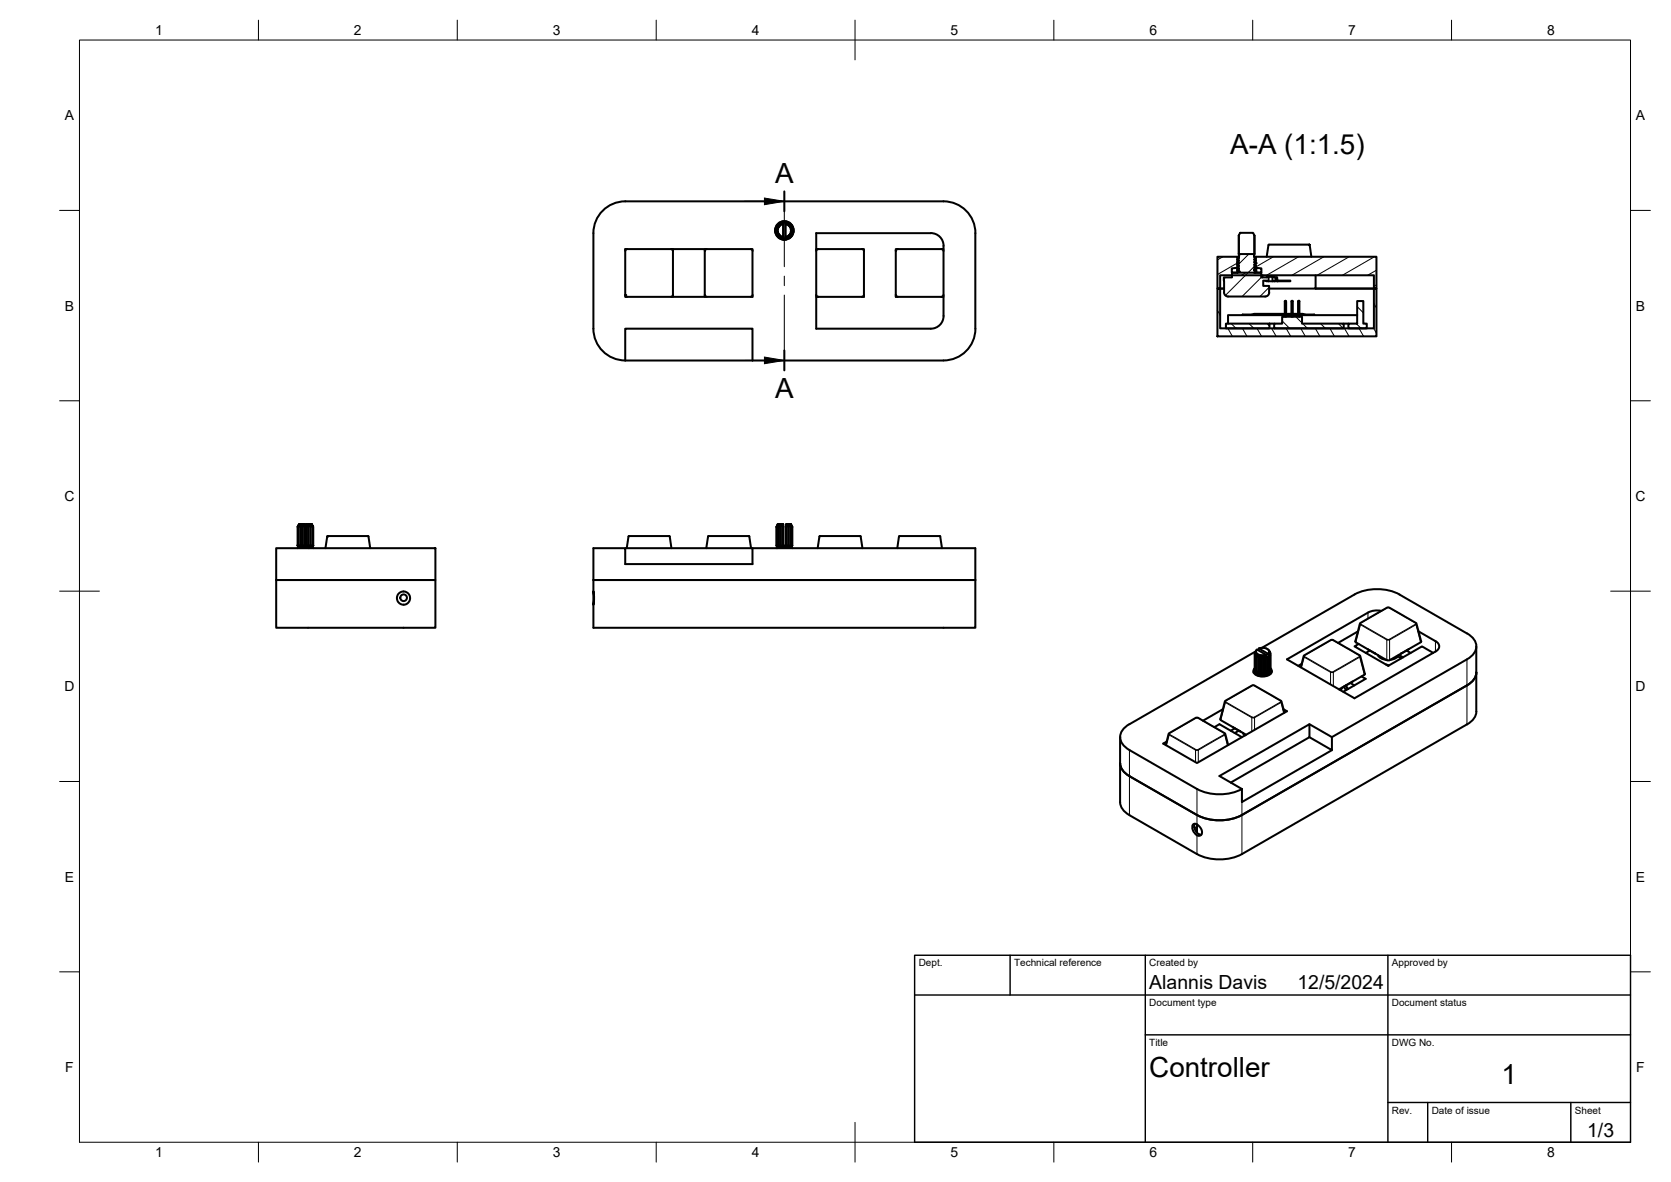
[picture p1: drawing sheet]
<svg xmlns="http://www.w3.org/2000/svg" width="420mm" height="297mm" viewBox="0 0 420 297" stroke-linecap="round" stroke-linejoin="round" font-family="sans-serif">
<!-- layer: Visible -->
<g fill="none" stroke="#000" stroke-width=".51">
<path d="M195.4 58.8l-.2-.9 .2-1 .6-.7 1-.4 1.2 .2 .8 .6 .4 1v1a2.25 2.25 0 0 1-2.4 1.6M195.6 58.2a.3 .3 0 0 0-.3 .4 .3 .3 0 0 0 .5 .2 .3 .3 0 0 0-.1 .4 .3 .3 0 0 0 .5 0M195.6 57.6a.29 .29 0 0 0-.4 .3 .29 .29 0 0 0 .4 .3M195.6 58.2l.6 1M195.6 57.6v.6M196.2 56.6a.3 .3 0 0 1 0-.4 .3 .3 0 0 1 .5 .2l.2-.4v3.9a.36 .36 0 0 0-.2-.4 .36 .36 0 0 0-.5 .2v-.5M196.2 56.6a.3 .3 0 0 0-.5 0 .3 .3 0 0 0 .1 .5 .3 .3 0 0 0-.5 .2 .3 .3 0 0 0 .3 .3M196.2 59.2l.7 .4M196.2 56.7l-.6 .9M196.9 56.3l-.7 .4M197.6 56.3l.2 .1M197.8 56.4l-.2-.4v3.9a.36 .36 0 0 1 .2-.4 .36 .36 0 0 1 .4 .2l.1-.5"/>
<path d="M197.8 56.4a.3 .3 0 0 1 .4-.2 .3 .3 0 0 1 .1 .4M197.8 56.4l.5 .3M198.3 56.7l.4 .4 .2 .7-.2 .8-.4 .6M198.3 59.2l-.7 .4M198.3 56.6a.3 .3 0 0 1 .4 0 .3 .3 0 0 1 0 .5 .3 .3 0 0 1 .4 .2 .3 .3 0 0 1-.2 .3 .29 .29 0 0 1 .3 .3 .29 .29 0 0 1-.3 .3 .3 .3 0 0 1 .2 .4 .3 .3 0 0 1-.4 .2 .3 .3 0 0 1 0 .4 .3 .3 0 0 1-.4 0M199 58.9l-.4 .6-.7 .5-.9 .2-.7-.2-.6-.4-.6-.9-.2-.9 .2-.8 .6-.8 .9-.5h1.2l.8 .4 .7 .9 .2 .8-.1 .8-.4 .8M205.2 58.6h28.9a3.2 3.2 0 0 1 3.1 3.2l.1 17.6a3.2 3.2 0 0 1-3.2 3.2h-28.9zM245.2 58.6v24M245.3 58.6a8 8 0 0 0-8.1-8h-80a8 8 0 0 0-8 8v24a8 8 0 0 0 8 8M311.5 59.2l.3-.7h3.3l.3 .7M311.5 59.1v4.7M315.4 59.1v4.7"/>
<path d="M157.2 62.6h32v12h-32zM157.2 74.1l.1 .2 .4 .3M157.3 74.5v.1M157.7 62.6l-.2 .1-.3 .4M168.7 62.6l.3 .1 .2 .4M169.1 62.7h.1M169.2 62.6v12M169.2 74.1l-.2 .4-.3 .1M177.2 62.6v12M177.2 74.1l.1 .2 .4 .3M177.7 62.6l-.4 .2-.1 .3M188.7 62.6l.3 .1 .2 .4"/>
<path d="M189.2 74.1l-.2 .4-.3 .1M205.2 74.1l.3 .4 .2 .1M205.2 62.6h11.5M205.7 62.6l-.2 .1-.3 .4M216.7 62.6h.5v12h-12M216.8 62.6l.4 .2v.3M217.2 74.1l-.2 .4-.2 .1M225.2 74.1l.1 .2 .4 .3M225.7 62.6h-.5v12h12M225.7 62.6h11.5M225.7 62.6l-.4 .2-.1 .3M236.8 62.6l.4 .2v.3"/>
<path d="M237.2 74.1l-.2 .4-.2 .1M306.1 64.5h5v4h4.7v-4h30.3v8h-.6v-3.3h-38.7v3.3h-.7zM306.1 72.5h.7v10h38.7v-10h.6v12h-40zM306.8 72.5h1M307.8 73.5a1.01 1.01 0 0 0 1 1h9.3a1.01 1.01 0 0 0 1-1M309.7 67.4l1.6-.1 .2 .3-.4 .3 .4 .3-.4 .3h-1.4zM311.1 64.5h.3M311.1 66.6h.1M311.1 65.2h.1M311.1 67.2l.2 .1M311.1 65.9l.4 .2M311.1 65.2l.4 .3"/>
<path d="M311.2 66.6l.3 .2M311.3 64.7l.2 .1M315.3 78.9h7.7M315.3 78.9l-.5 .1M315.4 64.6l.3 .2M315.4 65.2l.3 .3M315.4 66.6l.3 .2M315.4 67.3h.1M315.4 65.9l.3 .2M315.4 67.3l1.8 .1v1.1h-1.8l.3-.3-.3-.3 .3-.4zM315.4 64.5h.4M317.5 69.2v.5"/>
<path d="M318.5 64.5l.6-3h10.1l.5 3M318.6 69.6h1.7M318.6 69.5l-.1 .2h-1.4v-1.2h-1.7l.3-.3-.3-.3 .3-.3-.3-.3 .3-.4-.3-.3 .3-.4-.3-.3 .3-.3-.3-.4 .3-.3-.3-.3v-.8h-4l.2 .6-.3 .3 .2 .2-.4 .3 .4 .4-.4 .3 .4 .4-.4 .3 .4 .3-.4 .3 .4 .4-.4 .3 .4 .3-.4 .3h-1.3v1.2h-2.1l.1 3.8M318.8 69.5l.2 .2v1l-1.4-.2v1.3h1.5v1.7M319 70.7h1M320.1 69.5l-.1 .2v1l.8-.2v-.8l-.5-.2M320.4 70.7h.9M320.8 69.7h.3v.7M321.3 70.5h3.1v.2h-3.1M321.3 70.5l-.2-.8h-.1v.8l.3 .2M323 79.6v-3.9h.4v3.9M323 75.7l.1-.1 .3 .1"/>
<path d="M323 79h-10.6v.2M323 78.9h-7.7M323 79.2h-14.2v2.1M323.4 78.9h1.3M323.4 79h1.3M323.4 79.2h1.3M324.7 79.6v-3.9h.4v3.9M324.7 75.7l.1-.1 .3 .1M325.1 78.9h1.3M325.1 79h1.3M325.1 79.2h1.3M326.4 75.7v3.9"/>
<path d="M326.5 75.6l.2 .1h-.3zM326.7 78.9h.9M326.7 79h3.8v.2M326.7 75.7v3.9M326.7 79.2h14.5M327.6 78.9l.5 .1M329.2 61.5l.1 .1M330.8 72.5h14.7M330.8 69.2v3.3h-11.7M341.2 75.7h1.6v5.6h.9v1.2h-4.7v-1.2h2.2zM157.2 90.6v-8h32v8M245.3 82.6a8 8 0 0 1-8.1 8h-80"/>
<path d="M308.3 81.3h10.9v1.2h-10.9zM319.2 81.3h1.2M320.4 81.3h2v-1.7h5v1.7h10.5v1.2h-17.5zM337.9 81.3h1.1M69.4 137.8h40.1v8h-40.1zM74.8 137.1h.1M74.8 137.1l.1 .1M74.8 137.1h4M74.8 132.4v4.7M74.9 137.2h3.8M74.9 137.6h3.8M74.9 137.2v.4"/>
<path d="M74.9 137.6l-.1 .2M75.1 132.4v4.7M75.2 131.7l-.4 .7zM75.2 131.7h.3l-.4 .7zM75.5 131.7h.4l-.4 .7zM75.5 132.4v4.7M75.9 131.7h.6l-.4 .7zM75.9 131.7v5.4M76.1 132.4v4.7M76.5 131.7h.6l-.3 .7zM76.5 131.7v5.4M76.8 132.4v4.7"/>
<path d="M77.1 131.7h.5l-.1 .7zM77.1 131.7v5.4M77.5 132.4v4.7M77.6 131.7h.5v.7zM77.6 131.7v5.4M77.7 137.8h.1M78.1 131.7h.3l.1 .7zM78.1 132.4v4.7M78.4 131.7l.4 .7zM78.5 132.4v4.7M78.7 137.2v.4M78.7 137.6l.1 .2"/>
<path d="M78.8 132.4v4.7M78.8 137.1l-.1 .1M81.8 137.8l.6-3.1h10.1l.6 3.1M157.2 137.8h32v4h-32v-4h-8v8M157.6 137.8l.6-3.1h10.1l.5 3.1M188.4 134.8l.4 3M188.4 134.8l-10.2-.1-.6 3.1M189.2 137.8h56v8M195.2 132.4v4.7M195.2 137.1l.1 .1M195.3 137.2h3.8M195.3 137.6h3.8"/>
<path d="M195.3 132.4v4.7M195.3 137.2v.4M195.3 137.6l-.1 .2M195.4 137.8h.1M195.6 131.7l-.4 .7zM195.6 131.7h.2l-.5 .7zM195.7 132.4v4.7M195.8 131.7h.4l-.5 .7zM196.2 131.7h.5l-.5 .7zM196.2 131.7v5.4M196.2 132.4v4.7M196.7 131.7h.2v.7z"/>
<path d="M196.7 131.7v5.4M196.9 132.4v4.7h2.3M196.9 132.4v4.7h-1.7M197.5 132.4v4.7M197.8 131.7h.5l-.1 .7zM197.8 131.7h-.3l.1 .7 .2-.7v5.4M198.2 132.4v4.7M198.3 131.7a.4 .4 0 0 1 .4 .2 .4 .4 0 0 1 0 .4zM198.3 131.7v5.4M198.7 131.7h.2l.2 .7zM198.8 132.4v4.7M198.9 131.7l.3 .7"/>
<path d="M199.1 132.4v4.7M199.1 137.2v.4M199.1 137.6l.1 .2M199.2 132.4v4.7M199.2 137.1l-.1 .1M205.6 137.8l.6-3.1h10.1l.6 3.1M225.6 137.8l.6-3.1h10.1l.6 3.1M69.4 145.8h40.1v12h-40.1zM100.2 149.2a1.66 1.66 0 0 1 2.2-.2l.6 .6 .1 .7-.1 .6-.6 .8a1.66 1.66 0 0 1-2.2-.3 1.66 1.66 0 0 1 0-2.2zM149.2 145.8h96M149.2 145.8l.2 4-.2 2.2v-3.4M245.2 145.8v12h-96v-5.8"/>
<path d="M341.4 158.7l-5 2.9M347.3 153.5l-1.8-.1-1.5 .6-20.4 11.7 17 9.8 20.3-11.8a1.38 1.38 0 0 0 1-1.3 1.38 1.38 0 0 0-1-1.3l-4.2-2.4M307.5 178.2l-5 2.9M315.4 168.6l-.2 .4M315.5 164.4v3.8M315.5 168.2l.2 .1M315.5 168.2l.2 .4M315.5 168v.2M315.5 168a1.13 1.13 0 0 0-.2 1.2 1.13 1.13 0 0 0 1.1 .7 2.69 2.69 0 0 0 3.4-1.2l-.3-.7M315.5 168.3v.8l.8 .6a3.2 3.2 0 0 0 3.1-.7v-.6M315.5 164v.3M315.6 168.6a2.14 2.14 0 0 0 3.7 0"/>
<path d="M315.7 168.6l.4 .3M315.7 164.8v3.8M315.7 168.6l.3 .1M315.7 169.3l1.2 .6h1l.8-.3M315.7 163.7l-31.7 18.3a3.5 3.5 0 0 0-2 4.6l1.1 1.3 .9 .6M315.8 163.7l-.3 .7 .3-.4M315.8 163.7l.1 .3M315.8 163.7l.3-.5 2.3 1.4M315.8 164l-.1 .8 .4-.5M315.9 164l.2 .3M315.9 163.4l-.4 .6 .3-.3M316 165.1v3.9"/>
<path d="M316 168.9l.1 .1M316.1 168.9l.5 .3M316.1 164.3l-.1 .8 .5-.5M316.1 164.3l.4 .3M316.1 169a2.96 2.96 0 0 0 2.7 0M316.3 163.4l.2-.4 2.4 1.3M316.3 163.4h.1M316.5 164.6l.1 .8 .4-.7M316.5 164.6l.1 4.6v-3.8M316.5 168.9l-.5 .1M316.5 164.6l.9 .1 .8-.1M316.6 163a2.22 2.22 0 0 1 2.5 .5"/>
<path d="M316.6 169.2l.7 .1M317 164.7l.3 .8 .3-.8M317 164.7v4.4l.3 .2v-3.8M317 169.1l-.4 .1M317.3 162.8l23.3-13.4a12.5 12.5 0 0 1 11.3 0l17 9.8a3.5 3.5 0 0 1 1.9 4.6l-1.1 1.3-.8 .6-34 19.5M317.6 164.7v4.4l.4 .2M317.6 169.1l-.3 .2M318 165.4v3.9l.2-.3M318.2 164.6l-.2 .8-.4-.7M318.2 164.6v4.4l.4 .1M318.4 164.6h-.2M318.4 164.6l.2 .7-.4-.7"/>
<path d="M318.6 165.3v3.8M318.6 169.1l-1.3 .2M318.6 165.2v3.9M318.6 169.1h.1M318.9 168.9l-.1 .1M319 164.2l-.1 .1M319 164.2l.1 .8-.2-.7M319 163.4l.2 .3M319.1 163.5l.2 .4M319.1 163.5l.3 .7-.3-.3M319.1 163.5v.3M319.1 165v3.8l-.5-.3"/>
<path d="M319.1 168.8l-.5 .3M319.1 165v3.8M319.1 163.8l-.1 .4M319.1 163.9l.3 .7-.4-.4M319.4 168.4l-.3 .4M319.4 164.6v3.8l-.3 .1M319.4 168.4l.2 .4-.2 .6M319.4 164.2v3.9M319.4 168.3l.4 .6M319.5 168l-.1 .4M322.7 178.2l.9 .5-22.6 13.1-8.5-4.9 .8-.5M323 179.1l-.9-3-6.7-3.8-.4-.1-7 4-1.2 4.5 .2 .3"/>
<path d="M327.1 167.7l.8-3 6.8-3.9h.3l7 4 1.2 4.5M327.3 166.8l-.9 .5M337.5 172.7l-.5 .7M337.9 172.5l.6 .9M338.1 172.4h.1M338.4 172.3l.5 .9M338.4 172.3l.6 .8M339.5 171.6l1.1 .6M340 171.3l-1.8 1.1M340.9 161.4l7.8 4.5M340.9 161.4l-.1-.2 1.2-4.6 7-4 .3 .1 6.8 3.9 1.3 4.6-.2 .2M341.6 161.8l-1 .6 8.5 4.9 8.4-4.9 2.9 1.7"/>
<path d="M342.3 170l1.1 .6-5.6 3.2M343 169.6l-6.3 3.6M343.2 169.3l-.1 .3M343.9 163.1l1.9 1.2M344.4 163.5l-1 .6M345.8 164.2h.1M346.4 164.6a2.29 2.29 0 0 0 2.2 1.2M348.4 167l.8 .2M348.7 165.9h.7M351.5 165l.8 .4M352.3 164.2v.1M352.8 165.2l-1.1-.6a2.29 2.29 0 0 1-2.2 1.2"/>
<path d="M353.7 163.5l1 .6M354.2 163.1l-1.9 1.1M357.2 161.4l-7.8 4.5M371.2 162.4v16.4a3.9 3.9 0 0 1-2.3 3.2l-56.6 32.6M371.2 169a3.9 3.9 0 0 1-2.3 3.2l-56.6 32.6a12.6 12.6 0 0 1-11.3 0l-17-9.7-1.6-1.3a3.1 3.1 0 0 1-.8-2M281.6 185.2v16.4a3.9 3.9 0 0 0 2.4 3.2l17 9.8M284 188.5l17 9.8a12.6 12.6 0 0 0 11.3 0M293.1 187.2l.8-2.9 6.9-4 .5 .1 6.7 3.9 .8 2.9M305.3 182.7l1.3-.7 5.7 3.3M307 181l6.3 3.6M309.5 196.7l19.7-11.4v-3.3l-22.6 13 5.7 3.3M310 182.7l1.8 1.1"/>
<path d="M310.5 183l-1 .6M311.5 183.6l-1 .6M311.8 183.8h.1M312.5 184.1l.5 .7M329.2 182l5.7 3.2v3.3l-5.7-3.2M334.9 188.5l-22.6 13.1v-3.3M299.9 207.3a1.27 1.27 0 0 1 1.6 .4l.6 .7 .1 .9-.3 .6-.7 .1a2.28 2.28 0 0 1-1.3-2.7zM300.2 207.8l.8 .4M300.4 207a2.01 2.01 0 0 0 1.4 2.8h.2M300.9 209.2h.1M301 214.6a12.6 12.6 0 0 0 11.3 0M301 207.2v2.1"/>
<circle cx="197.2" cy="57.9" r="2.34"/>
<circle cx="197.2" cy="57.9" r="2"/>
<circle cx="101.5" cy="150.2" r=".84"/>
</g>
<g fill="#000">
<circle cx="157.2" cy="74.1" r=".25"/>
<circle cx="311.1" cy="67.2" r=".25"/>
<circle cx="311.1" cy="65.9" r=".25"/>
<circle cx="311.1" cy="67.9" r=".25"/>
<circle cx="311.3" cy="64.7" r=".25"/>
<circle cx="311.5" cy="68.2" r=".25"/>
<circle cx="315.4" cy="67.3" r=".25"/>
<circle cx="315.7" cy="68.1" r=".25"/>
<circle cx="315.7" cy="66.1" r=".25"/>
<circle cx="315.7" cy="67.6" r=".25"/>
<circle cx="82.3" cy="134.8" r=".25"/>
<circle cx="315.7" cy="169.4" r=".25"/>
</g>
<!-- layer: Visible Narrow -->
<g fill="none" stroke="#000" stroke-width=".25">
<path d="M342 156.7l.1 .3M342.1 157l6.6 3.8M342.1 157l-1.2 4.4M342.1 156.5h.1M342.1 156.6l7-3.9 6.8 3.8 .1 .2-7 4-6.8-3.8zM342.2 156.8l-.1 .2M344 154v1.5M348.7 152.7h.1M349.4 152.7h-.1M355.9 156.8l.1 .2M356 156.5h.1M356 157l-6.6 3.8v5.1"/>
<path d="M356 157l1.2 4.4M356.2 156.7l-.2 .3M308 176.3l.1 .2M308.1 176.5l6.6 3.9M308.1 176.5l-1.1 4.5M308.1 176.2l6.8-3.9 .3-.1 6.8 3.9 .1 .2-7.1 4-6.8-3.9zM308.2 176.1h.1M308.2 176.4l-.1 .1M314.8 172.3h.1M315.4 172.3h.1M322 176.4l.1 .1M322.1 176.1h-.1"/>
<path d="M322.1 176.5l-6.7 3.9M322.1 176.5l.7 2.7M322.2 176.3l-.1 .2M327.8 164.9l.2 .2M327.9 165.1l6.7 3.9M327.9 165.1l-.7 2.7M328 164.7h.1M328 164.7l7-3.9 6.8 3.9 .1 .2-7.1 4-6.8-3.9zM328 165l-.1 .1M334.6 169v3M334.6 168.9h.7M334.6 160.8l.1 .1"/>
<path d="M334.7 168.8l-.1 .1M335.2 168.8l.1 .1M335.3 160.8l-.1 .1M335.3 169v3.4M341.8 165l.1 .1M341.9 164.7h-.1M341.9 165.1l-6.6 3.9M341.9 165.1l1.1 4.5M342 164.9l-.1 .2M348.7 160.8v5.1M348.8 160.6l-.1 .2M349.3 160.6l.1 .2-.2 .1-.5-.1"/>
<path d="M360.9 161.1v2.6M368.9 165.7v16.3M284 188.5v16.4M293.9 184.4l.1 .3M294 184.7l6.6 3.8M294 184.7l-.7 2.7M294 184.3l6.7-3.9h.4l6.9 4-7.1 4-6.9-3.9zM294 184.2h.1M294.1 184.5l-.1 .2M300.6 188.5v3.1M300.6 180.4h.1M300.7 188.4l-.1 .1"/>
<path d="M301 198.3v8.9M301.2 188.4l.1 .1-.2 .1-.5-.1M301.3 180.4h-.1M307.9 184.5l.1 .2M307.9 184.2h.1M308 184.7l-6.7 3.8v3.1M308 184.7l.6 2.7M308.1 184.4l-.2 .3M314.7 180.4v3.4M314.8 180.4h.7M314.9 180.2l-.1 .2M315.4 180.2l.1 .2"/>
<path d="M315.4 180.4v3M301 209.9v4.7M312.3 201.6v13"/>
</g>
<!-- layer: BORDER -->
<g fill="none" stroke="#000" stroke-width=".25">
<path d="M20 10.1h390v276.9h-390zM65 5.1v5M115 5.1v5M165 5.1v5M215 5.1v10M265 5.1v5M315 5.1v5M365 5.1v5M15 52.9h5M410 52.9h5M15 100.7h5M410 100.7h5"/>
<path d="M15 148.6h10M405 148.6h10M15 196.4h5M410 196.4h5M15 244.2h5M410 244.2h5M65 287v5M115 287v5M165 287v5M215 282.1v9.9M265 287v5M315 287v5"/>
<path d="M365 287v5"/>
</g>
<!-- layer: TITLEBLOCK -->
<path d="M230 240.1h180v46.9h-180zM230 250h180M254 240.1v9.9M288 240.1v46.9M349 240.1v46.9M288 260.1h122M349 277.1h61M359 277.1v9.9M395 277.1v9.9" fill="none" stroke="#000" stroke-width=".36"/>
<!-- layer: Hatching -->
<g fill="none" stroke="#000" stroke-width=".25">
<path d="M306.1 78l.7 1.1M306.6 72.5l.2 .3M306.8 72.3l-.5 .2M307.5 64.5l-1.4 .8M308.1 69.7l-.4 .4M311.1 66.1l-5 2.9M313.3 68.5l-1.2 .7M314 63.8l-2.8 2.8M315.6 66.7l-7.5 7.6M317.1 69.7l-4.8 4.8M319.1 72.2l-2.3 2.3M320.2 64.5l-4.4 2.6"/>
<path d="M321.1 70.2l-.1 .2M325.8 79.6l1.6 1.6M326.5 64.5l-8 4.7M332.9 64.5l-8.1 4.7M339.2 64.5l-8 4.7M341.2 77.1l1.6 1.5M345.5 76.3l.6 1.1M345.6 64.5l-8.1 4.7M346.1 71.6l-.6 .3M346.1 67.9l-2.2 1.3M306.1 84.4l.1 .1M308.7 82.5l1.2 2"/>
<path d="M309.6 81.3l1.2 1.2M312.4 82.5l1.1 2M314.1 81.3l1.2 1.2M316.1 82.5l1.1 2M318.6 81.3l.6 .6M319.7 82.5l1.2 2M322.4 80.7l1.9 1.8M323.4 82.5l1.1 2M327.1 82.5l1.1 2M327.6 81.3l1.1 1.2M330.7 82.5l1.2 2M332 81.3l1.2 1.2"/>
<path d="M334.4 82.5l1.1 2M336.5 81.3l1.2 1.2M338.1 82.5l1.1 2M341 81.3l1.2 1.2M341.7 82.5l1.2 2M345.4 82.5l.7 1.2"/>
</g>
<!-- layer: Section Lines -->
<path d="M197.2 48.1v5M197.2 88.1v5" fill="none" stroke="#000" stroke-width=".51"/>
<path d="M187.2 50.6h5M197.2 53.1v13.9M197.2 69.4v2.4M197.2 74.2v13.9M187.2 90.6h5" fill="none" stroke="#000" stroke-width=".25"/>
<path d="M192.2 49.8l5 .8-5 .8zM192.2 89.7l5 .9-5 .8z" fill="#000" stroke="#000" stroke-width=".25"/>
<g font-size="7">
<text x="309.3" y="38.8">A-A (1:1.5)</text>
<text x="194.9" y="46.1">A</text>
<text x="194.9" y="100.1">A</text>
<text x="289" y="270.6">Controller</text>
<text x="377.5" y="272.3">1</text>
</g>
<g font-size="4.9">
<text x="289" y="248.5">Alannis Davis</text>
<text x="326.2" y="248.5">12/5/2024</text>
<text x="399.1" y="285.7">1/3</text>
</g>
<g font-size="3.5">
<text x="39" y="8.8">1</text>
<text x="89" y="8.8">2</text>
<text x="139" y="8.8">3</text>
<text x="189" y="8.8">4</text>
<text x="239" y="8.8">5</text>
<text x="289" y="8.8">6</text>
<text x="339" y="8.8">7</text>
<text x="389" y="8.8">8</text>
<text x="16.3" y="30.2">A</text>
<text x="411.3" y="30.2">A</text>
<text x="16.3" y="78">B</text>
<text x="411.3" y="78">B</text>
<text x="16.2" y="125.9">C</text>
<text x="411.2" y="125.9">C</text>
<text x="16.2" y="173.7">D</text>
<text x="411.2" y="173.7">D</text>
<text x="16.3" y="221.6">E</text>
<text x="411.3" y="221.6">E</text>
<text x="16.4" y="269.4">F</text>
<text x="411.4" y="269.4">F</text>
<text x="39" y="290.8">1</text>
<text x="89" y="290.8">2</text>
<text x="139" y="290.8">3</text>
<text x="189" y="290.8">4</text>
<text x="239" y="290.8">5</text>
<text x="289" y="290.8">6</text>
<text x="339" y="290.8">7</text>
<text x="389" y="290.8">8</text>
</g>
<g font-size="2.5">
<text x="231" y="242.9">Dept.</text>
<text x="255" y="242.9">Technical reference</text>
<text x="289" y="242.9">Created by</text>
<text x="350" y="242.9">Approved by</text>
<text x="289" y="252.8">Document type</text>
<text x="350" y="252.8">Document status</text>
<text x="289" y="262.9">Title</text>
<text x="350" y="262.9">DWG No.</text>
<text x="350" y="279.9">Rev.</text>
<text x="360" y="279.9">Date of issue</text>
<text x="396" y="279.9">Sheet</text>
</g>
</svg>
